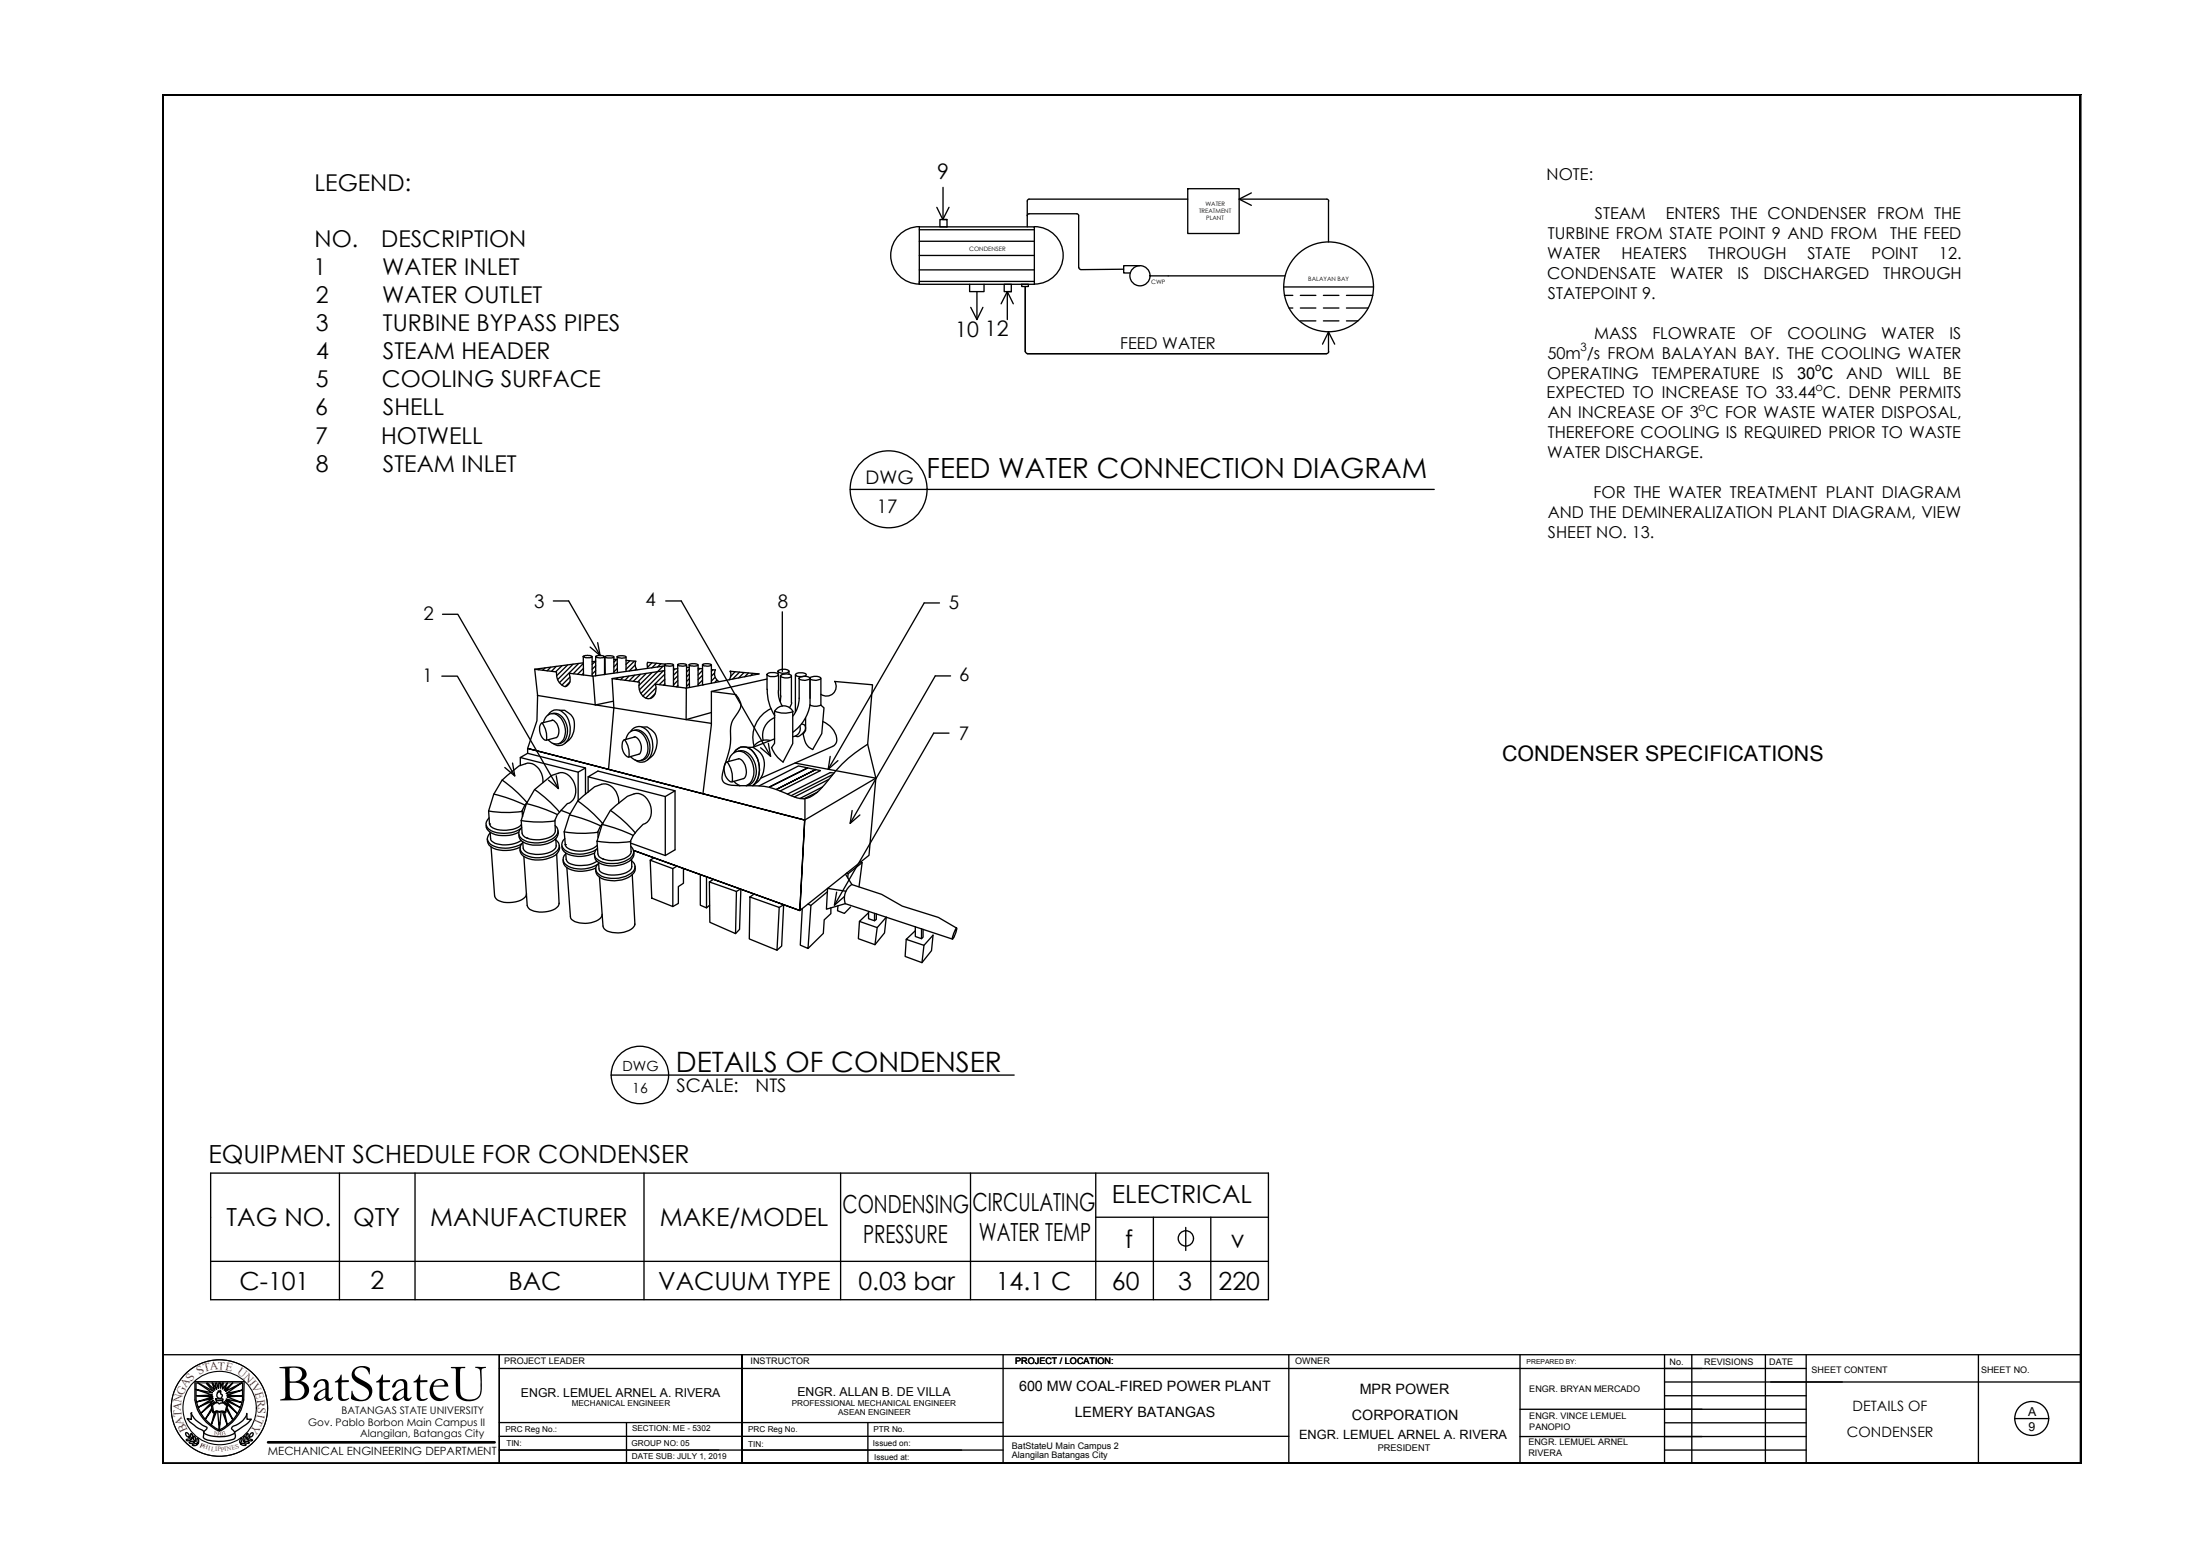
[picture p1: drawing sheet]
<svg xmlns="http://www.w3.org/2000/svg" width="420mm" height="297mm" viewBox="0 0 420 297" stroke-linecap="round" stroke-linejoin="round" font-family="sans-serif">
<!-- layer: WALL -->
<path d="M31 279.4h366.4l-.1-.2zM31.2 279.2h366.1l-366.3 .2zM31 18v261.4l.2-.2zM31 18l.2 .2v261zM31 18l.2 .2 366.2-.2zM31.2 18.2l366.2-.2-.1 .2zM397.4 18l-.1 .2 .1 261.2zM397.3 18.2l.1 261.2-.1-.2z" fill="#000" stroke="#000" stroke-width=".19"/>
<!-- layer: SHEET -->
<g fill="none" stroke="#000" stroke-width=".25">
<path d="M31 258.6h366.4M95.3 258.6v20.8M191.6 258.6v20.8M246.1 258.6v20.8M290.3 258.6v20.8M317.9 258.6v20.8M323.1 258.6v20.8M337.2 258.6v20.8M344.9 258.6v20.8M377.8 258.6v20.8M95.3 261.2h249.6M95.3 276.8h96.3"/>
<path d="M95.3 274.2h150.8M95.3 271.6h96.3M141.7 279.4v-20.8v20.8M165.7 271.6v7.8M290.3 274.2h54.6M290.3 269h54.6M317.9 266.4h27M317.9 263.8h79.5M317.9 276.8h27M317.9 271.6h27M384.7 270.8h6.5"/>
<circle cx="388" cy="270.8" r="3.2"/>
</g>
<!-- layer: 0 -->
<g fill="none" stroke="#000" stroke-width=".25">
<path d="M178.9 39.6l1.2 2.3 1.1-2.3M239 36.8l-2.3 1.2 2.3 1.2M180.1 41.9h.8M185.4 58.7l1.2 2.3 1.1-2.3M186.6 55.7v5.3M191.2 58l1.2-2.3 1.1 2.3M193.1 55.7h-.7v5.3M195.8 54.7v12.4M195.8 67.1l.4 .4M196.2 67.5h57.2M252.6 65.7l1.1-2.3 1.2 2.3M253.7 63.3v3.8"/>
<path d="M253.8 67.1l-.4 .4M36.1 274.3h.1v-.1a.61 .61 0 0 0-.7-.7l-.1 .3a.74 .74 0 0 0 .7 .6M36.1 275.3l.7-.2 .3 .2-.2 .2a.52 .52 0 0 1-.8-.1zM36.5 269.8v1.2l-.7-.2M36.6 269.7a3.8 3.8 0 0 0 2 2.3l.9 .5a.65 .65 0 0 1-.5 .7l-.1 .3a6.3 6.3 0 0 0 5.9 .1v-.3l-.5-.5v-.4a4.6 4.6 0 0 0 2.8-2.4v-.2l.1 1.1 .7 .1a12.5 12.5 0 0 1-3.1 2.4l.2 .7a.64 .64 0 0 1-.7 .7l-1 .2a7 7 0 0 1-4.4-.5l-.1-.2a1 1 0 0 0 .1-1.1 1 1 0 0 0-1-.5l-1.6-1.3-.6-.6h.2M36.6 274.8l-.5 .2h-.4l-.1-.1a.79 .79 0 0 1 .9-.1M36.6 269.7h-.1M36.7 274.6a.72 .72 0 0 1-.2-1 .63 .63 0 0 1 .2 1.1M37.2 263.7v3.6a7.8 7.8 0 0 0 4.7 5.9 7.8 7.8 0 0 0 4.6-5.9l.1-3.6M37.2 275.1a.58 .58 0 0 0-.2-.9v.6l.3 .3M37.4 264a8.8 8.8 0 0 0 1 5.9 7.7 7.7 0 0 0 3.7 3.1M37.7 275.7a.54 .54 0 0 1-.4 .3 .54 .54 0 0 1-.5-.2l.6-.3 .3 .3"/>
<path d="M37.9 275.5v-.2a.52 .52 0 0 0-.2-.7 .75 .75 0 0 0 .2 .9M40.4 268.8l-1.2 2.1 1.3-1.7M40.6 268.2l.5-.4a.6 .6 0 0 1 .8 .2 .91 .91 0 0 1 1.3 .2h.1v.1l-.3 1.3a1.37 1.37 0 0 0-1.3-.1l-.4-.2-.3 .3-.2-.1zM41.2 267v.3a1.4 1.4 0 0 0 1.4 0v-.3h-1.4M41.3 269.5l-.9 2.5 .6-2.3M41.3 267.6v.2l-1 .2 .4 1.6a.41 .41 0 0 0 .6-.1l.7 .1a.78 .78 0 0 1 .9 .1h.2l.4-1.5-.1-.2-.2 .1-.7-.4M41.3 267.3v.4M41.7 265.5l.3 .3 .1-.4v.6l.3 .2 .1 .2-.2 .3a.58 .58 0 0 1-.8 0 .58 .58 0 0 1 .2-.9zM41.8 271.6h.2M41.8 271.7h.2M41.8 272h.2M41.8 271.9h.2"/>
<path d="M42.2 269.5l-.3 3.5-.3-3.4M42.5 267.3v.5M42.5 269.6l.9 2.4-.5-2.3M42.8 267.5l2.6 2.4-2.3-2.6 2.8 1.4-2.7-1.6 3 .7-2.8-1.1 2.9-.2-3-.1 3-1.1-3.1 .7 3-2-3.1 1.6 1.4-1.6-1.7 1.4 .6-1.4-.9 1.2 .1-1.2h-.1l-.4 1v-1h-.3l-.1 1-.3-1-.3 .1 .3 1.1-.8-1.2h-.1l.5 1.4-1.4-1.4-.2 .1 1.4 1.5-3-1.6 2.8 1.9-3.3-.7 3.3 1.1-3.1 .1 3.2 .3-3.2 .9 3.2-.6-2.9 1.7 3-1.4-2.4 2.5 2.6-2.2M43.4 268.7l1.1 2.3-1.3-2M45.9 275.5a.79 .79 0 0 0 .2-1l-.3 .5 .1 .5M46 275.6l.5 .3h.4l.1-.1a.79 .79 0 0 0-1-.1M46.3 264a8.8 8.8 0 0 1-.9 5.9 8.3 8.3 0 0 1-3.7 3.1M46.5 275.1a.83 .83 0 0 0 .3-1l-.3 .4v.6M46.7 275.2h.7l.2 .2a.63 .63 0 0 1-1-.1zM47.2 273.7l.1-.1a.72 .72 0 0 1-.2 1l-.1-.5zM47.2 274.8l.2 .2a.63 .63 0 0 0 .8 0 .79 .79 0 0 0-1-.2"/>
<path d="M47.7 274.3l-.1-.1a.61 .61 0 0 1 .7-.7l.1 .3a.74 .74 0 0 1-.8 .6"/>
</g>
<!-- layer: stair -->
<g fill="none" stroke="#000" stroke-width=".19">
<path d="M37.2 263.7h9.4M37.4 264h8.9"/>
<circle cx="41.9" cy="268.8" r="9.2"/>
</g>
<g fill="none" stroke="#000" stroke-width=".21">
<circle cx="41.9" cy="268.8" r="9.2"/>
<circle cx="41.9" cy="268.8" r="7"/>
</g>
<!-- layer: texts -->
<path d="M51.2 275.3h43.3" fill="none" stroke="#000" stroke-width=".51"/>
<!-- layer: .1 -->
<path d="M141.7 258.6v20.8M119.6 271.6v7.8" fill="none" stroke="#000" stroke-width=".25"/>
<!-- layer: MAIN LINE -->
<g fill="none" stroke="#000" stroke-width=".25">
<path d="M180.1 35.8v6.1M196.5 38h30.3M196.5 38l-.3 .4v4.9M226.8 36h9.9v8.6h-9.9zM236.7 38h16.7l.4 .4M253.7 38.4v7.8M175.6 43.3h21.9v11h-21.9zM175.6 51.5h21.9M175.6 48.8h21.9M175.6 46.1h21.9M175.6 43.9h21.9M175.6 43.3a5.5 5.5 0 0 0-5.5 5.4 5.5 5.5 0 0 0 5.5 5.5"/>
<path d="M179.5 41.9h1.4v1.4h-1.4zM185.2 54.3v1.4h2.7v-1.4M191.8 54.3h1.3v1.4h-1.3zM195.1 54.3h1.3v.4h-1.3zM196.5 40.8h9.1l.4 .4M196.5 40.8l-.3 .4M197.5 53.7h-21.9v.6M197.6 43.3a5.5 5.5 0 0 1 5.4 5.4 5.5 5.5 0 0 1-5.4 5.5M206 41.2v9.9M206.1 51.1l.1 .2 .2 .1M214.6 51.4l-8.2 .1M217.7 50.7h-3.1v1.4h1.3"/>
<path d="M219.6 52.7h25.8M245.2 54.8h17.1M245.3 56.4h1.6M246.2 58.8h.7M248.3 56.4h3M248.3 58.8h3M252.7 56.4h3M252.7 58.8h3M257.1 56.4h5.1M257.1 58.8h4.2M248.3 61.3h3M252.7 61.3h3"/>
<path d="M257.1 61.3h2.2M162.4 93.4h111.5M84.5 117.3h2.9l19.3 33.2M105.7 114.7h2.9l6 10.4M127.1 114.7h3l17.1 29.7M149.4 116.8v11.4M179.4 115.1h-2.9l-18.3 31.8M84.4 129.1h2.9l11 19M102.1 127.8l.6 5-.2 4.8-1.7 5.3v.9M102.1 127.8l4.2 .5a2.49 2.49 0 0 0 1.7 2.8 1.42 1.42 0 0 0 .9-1.8l-.2-.8 4.6 .6 .4 5.5 3.5-.7M102.6 132.8l28.4 4.6 4.9-1.4M103.1 127.6l-.3 .2"/>
<path d="M103.5 138a4.4 4.4 0 0 1 .9 3.3M103.8 138a1.81 1.81 0 0 1 1.3-1.7 1.81 1.81 0 0 1 2 .8 3.4 3.4 0 0 1-.1 4.7 1.87 1.87 0 0 1-2.3-.6M104.1 127.5l-.5 .4M104.7 136.5a1.94 1.94 0 0 1 3.3-.1 4.5 4.5 0 0 1 .1 5.2 1.8 1.8 0 0 1-2.5 .3M105.2 127.4l-.7 .7M105.4 136.2a2.49 2.49 0 0 1 2.8 2.2 3.1 3.1 0 0 1-.7 3.3l-.8 .3M105.6 137.5l-2.1 .5a2.21 2.21 0 0 0 .7 3.3l2.1-.5a2.21 2.21 0 0 0-.8-3.3h-.2M106.2 127.2l-.9 .9M106.9 135.6h.9a3.3 3.3 0 0 1 1.6 4.5 3.3 3.3 0 0 1-1.5 1.8M107.3 127.1l-1.2 1.1M108.4 127l-2.1 2M108.9 129.2l-1.6 1.6"/>
<path d="M108.9 130.2l-.9 .9M109.4 126.8l-2.9 3M110.5 126.7l-3.7 3.6M111.4 126.7l-1.9 1.9M111.4 125.3v3.6M111.4 126.5l-9.3 1.3M111.4 125.3a1.81 1.81 0 0 1 1.7 .1 1.79 1.79 0 0 1-1.7-.1zM111.4 127.6l-1.1 1.1M111.4 128.5l-.3 .3M113.1 125.3v3.7M113.7 126.2l-.6 .6M113.8 127.1l-.7 .7"/>
<path d="M113.8 128l-.7 .7M113.8 128.9l-.1 .1M113.8 125.3v3.7M113.8 126.2l-.7 .1M113.8 125.3l1.1-.2 .5 .2a.38 .38 0 0 1-.5 .3l-.9-.1-.2-.1zM114.1 122.7l.5 2.4-1.9-1.6M115.5 125.4v3.4M115.5 125.3a1.73 1.73 0 0 1 1.7 .1 1.79 1.79 0 0 1-1.7-.1zM115.5 125.4l.1 3.3M117.2 125.4v3.1M117.2 125.9h.7M117.7 125.9l-.5 .5"/>
<path d="M117.9 125.3a1.73 1.73 0 0 1 1.7 .1 1.53 1.53 0 0 1-1.7-.1zM117.9 126.7l-.7 .6M117.9 125.4v3M117.9 127.6l-.7 .7M118 129.4l-.3 .3M119.1 129.2l-.6 .6M119.6 126.1l1.8 .1a1.63 1.63 0 0 0 .3 1.7M119.6 125.4v2.8M120.1 129.1l-.7 .8M120.3 126.2l-.7 .6M120.4 139.7a1.94 1.94 0 0 1 3.4-.1 4.2 4.2 0 0 1-.3 5.6 1.82 1.82 0 0 1-2.2-.1M121.1 126.2l-1.5 1.6"/>
<path d="M121.2 139.4a2.59 2.59 0 0 1 2.8 2.2 2.74 2.74 0 0 1-1.1 3.5l-.5 .1M121.2 128.9l-1 1.1M121.3 127l-1.1 1.1M121.5 127.7l-.2 .2M122.3 128.7l-1.3 1.3M122.6 138.8h1a3.3 3.3 0 0 1 1.6 4.5 3.1 3.1 0 0 1-1.5 1.8M123.4 128.6l-1.6 1.6M124.5 126.5l-.8 .9M124.5 128.4l-2.5 2.5M125.1 132.4l-.9 1M125.3 131.3l-2 2M125.4 126.6l-.9 .9"/>
<path d="M126.2 126.7l-.6 .6M126.6 127.2l-4.5 4.5M126.7 128.1l-4.3 4.3M126.9 126.9a1.73 1.73 0 0 1 1.7 .1 1.53 1.53 0 0 1-1.7-.1zM126.9 128.7l-4.1 4.2M126.9 126.9l.1 3.9M126.9 127.1l-13.6 2M126.9 128l-10 1.5M127 129.7l-1.1 1M127 130.6l-.3 .2M127.1 126.8l-3.4-.4v1.2M128.6 127v4"/>
<path d="M128.9 127.7l-.3 .3M129.4 126.9a1.73 1.73 0 0 1 1.7 .1 1.53 1.53 0 0 1-1.7-.1zM129.4 128.1l-.8 .8M129.4 129l-.8 .8M129.4 129.9l-.8 .9M129.4 126.9l.1 4.2M129.4 127.6l-.8 .2M129.5 130.9l-.3 .2M131.1 127v4.3M131.1 127.4h.5M131.6 126.9a1.73 1.73 0 0 1 1.7 .1 1.53 1.53 0 0 1-1.7-.1zM131.6 127.8l-.5 .5"/>
<path d="M131.6 128.7l-.5 .5M131.6 129.6l-.5 .5M131.6 130.5l-.5 .5M131.6 126.9l.1 4.3M133.3 127v3.9M133.3 127.6l.9 .1M133.6 127.6l-.3 .3M134.2 130.7h.1M134.2 126.9a1.73 1.73 0 0 1 1.7 .1 1.53 1.53 0 0 1-1.7-.1zM134.2 128l-.9 .9M134.2 128.9l-.9 .9M134.2 129.8l-.9 .9"/>
<path d="M134.2 126.9v3.8M135.9 138.1l-4.9-.7 .1-6-5.9-.8a1.97 1.97 0 0 1-1.1 2.8 2.12 2.12 0 0 1-2-2.7v-.5l-5.2-.7 .3 5.6-1 11.8M135.9 127v3.4M135.9 127.8l.7 .1M136.2 127.8l-.3 .3M136.4 128.5l-.5 .6M136.5 129.3l-.6 .7M136.6 127.9a1.71 1.71 0 0 0 .7 2.2M136.9 129.9l-.4 .4M139.4 128.1l5.6 .6-13.9 2.7M139.5 128.1v1l-.2 .7M139.5 128.1v.2"/>
<path d="M140.4 128.2l-.9 1M141.2 128.3l-1.3 1.3M142.1 128.4l-1 1M142.9 128.5l-.7 .7M143.8 128.6l-.4 .4M144.6 128.6l-.1 .1M146.5 128.7l.3-.2 .7-.1a.76 .76 0 0 1 1.1 .5l-.7 .3a1.35 1.35 0 0 1-1.4-.4zM146.5 128.8v2.8M146.5 129.6l-10.6 2.4M146.5 131.6l.3 2.2 .4 1.5 .8 1.3M147.2 135.3a6 6 0 0 0-3.2 7.1M148 137a3.7 3.7 0 0 0-2.2 4.3"/>
<path d="M148 135.7a1.95 1.95 0 0 1 3.4 .2 4.8 4.8 0 0 1-3.5-.1v6.1l-.6 .8M148.6 128.1a1.67 1.67 0 0 1 2.1 0 1.51 1.51 0 0 1-2.1 0v.6M148.7 128.8v4l.2 1 .5 1M149.1 129v3.9M149.1 132.9l-.1 1M149.2 128.9l.7-.2a.98 .98 0 0 1 1.2 .4 1.67 1.67 0 0 1-2-.1zM150.7 128.1v.6M151.1 129v5.2M151.2 134.2l-.4 .9M151.4 135.9v6l-1.9 3.6M151.9 128.8a1.6 1.6 0 0 1 2.1 0 1.76 1.76 0 0 1-2.1 0v7.2M152.6 133.3l-.3 1.8-.9 1.6"/>
<path d="M152.6 129.5v3.8M152.7 129.3l.9-.2a.76 .76 0 0 1 1.1 .5l-1.1 .3a.79 .79 0 0 1-1-.5zM152.8 138.6a1.55 1.55 0 0 1-1.4 2M153.1 138.2a.83 .83 0 0 1 .7 .6 .83 .83 0 0 1-.2 .9l-.4 .4a1.08 1.08 0 0 1-1.3 .4M154.7 134.6a2.48 2.48 0 0 0 2.1 0M154.7 134.6a8.2 8.2 0 0 1-3.3 5.2M154.7 129.5v5.1M154.7 129.3l1-.2a.76 .76 0 0 1 1 .5l-1 .3a.79 .79 0 0 1-1-.5zM156.8 129.5v5.1l.6 .5-.5 4.9-1.7 3.1a2.71 2.71 0 0 1-1.6-2l-.2-.9 .5-.8v-2.4M157.2 137.8a3.8 3.8 0 0 1 2.5 3.9l-.4 .6-.3 .2-13.7 6M159.4 130.1l7.2 .6-.9 11.4 1.6 6.4-1.3 14.8-13.2 10.5M159.4 130.1a1.84 1.84 0 0 1-.3 2.3 1.84 1.84 0 0 1-2.3 .1"/>
<path d="M181.2 140h-2.9l-18.9 32.8M181.5 129h-2.9l-16.2 28.2M92.9 157.6a2.04 2.04 0 0 0 1.7 1.7l1.3 .2a5.8 5.8 0 0 0 3.2-.6M93.3 154.8a20.9 20.9 0 0 0 6.5 .1M93.4 156.1a1.51 1.51 0 0 0-.5 1.7 1.51 1.51 0 0 0 1.4 1 6.4 6.4 0 0 0 5.1-.6M93.5 157.3h.1M93.5 157.2a1.96 1.96 0 0 0 2 1.3 4.7 4.7 0 0 0 4.1-1.1M93.6 159a1.36 1.36 0 0 0-.5 1.4 1.36 1.36 0 0 0 1 1 6.1 6.1 0 0 0 5.5-.3M93.6 158.9l.1 1.2a1.84 1.84 0 0 0 1.8 1.1 5.8 5.8 0 0 0 4-.8M94.3 151.6a29.5 29.5 0 0 1 5.9 2.1M95.9 148.9a25.1 25.1 0 0 1 4.7 4.3M97.9 145.7l.4 2.4-1.9-1.6"/>
<path d="M99.4 144.6v1.5M99.6 156.6a20.9 20.9 0 0 0 6.4 .1M99.8 155.8h.1M100.5 153.4a29.5 29.5 0 0 1 6 2.1M100.6 160h.1M100.7 153.1l-1 1.7 .1 1.1M100.8 142.9l52.9 13.6-.9 17.3-31.8-11.5 31.8 11.5 .9-17.3zM102.1 150.7l3.2-2.7a2.97 2.97 0 0 1 2.6-.4 3.5 3.5 0 0 1 1.2 5.4l-.8 .4-1.9 2.1-.4 1.1 .1 2a1.99 1.99 0 0 1-1.9 1.5 5 5 0 0 1-4.2-.5l-.3-.6-.2-2.4 1-3.1zM102.1 150.7a25.1 25.1 0 0 1 4.8 4.3M103.7 149.4a3.3 3.3 0 0 0-2.9-3.7l-1.7 .5-3.2 2.8-1.6 2.6-1 3.2 .2 2.5M106 157.6a1.34 1.34 0 0 1-.1 2.3 5.8 5.8 0 0 1-6.2 .3 1.36 1.36 0 0 1-.1-2.3M106.2 148.1l.5 2.4-2-1.6"/>
<path d="M106.6 158.6v.5M106.6 159a2.44 2.44 0 0 1-2 2 5.6 5.6 0 0 1-5.1-.5l-.4-.7v-.5M107.1 154.7l1.8 .7M107.8 158.8l.2 2.4M107.8 158.8a20.9 20.9 0 0 0 6.4 .1M108.8 155.6a29.5 29.5 0 0 1 5.9 2.1M110.3 152.9a25.1 25.1 0 0 1 4.8 4.3M110.4 147.4l-11-2.8 1.4-.8 11 2.8v5M111.8 146.6l-1.4 .8v5.6M112.3 148.3l1.9-1.1 14.7 3.8v11.2l-1.8 1.1v-11.2zM112.3 148.3v2.9M114.2 159.8h.1"/>
<path d="M114.8 149.7a2.79 2.79 0 0 1 3.3 2.5l.1 1.1M114.9 149.7l-1.3 .5-3.3 2.7-1.5 2.7-1 3.2M115 157.4a29.5 29.5 0 0 1 5.9 2.1M115.2 157.1l-.5 .6-.5 1.1v1M116.6 154.7a25.1 25.1 0 0 1 4.7 4.3M119.3 141.2a4.4 4.4 0 0 1 .8 3.3M119.5 141.1a1.79 1.79 0 0 1 1.4-1.7 1.79 1.79 0 0 1 2 .9 3.4 3.4 0 0 1-.1 4.7 1.79 1.79 0 0 1-2.4-.6M121.1 140.7h.1a2.16 2.16 0 0 1 .8 3.3l-1.9 .5M121.3 140.7l-2.1 .5a2.26 2.26 0 0 0 .9 3.3M128.9 151l-1.8 1.1M138.5 145.7l.3-.2 2.3-.7a2.66 2.66 0 0 1 1 3.8l-2.3 .7a1.96 1.96 0 0 1-1.5-2.1v-.9zM138.9 145.4l.7 1.6 .3 1.1-.1 1.1"/>
<path d="M140.1 149.1l1.2 .9M140.2 143.7a2.18 2.18 0 0 1 3.7-.1 4.8 4.8 0 0 1-.1 6.4M141 143.4a2.93 2.93 0 0 1 3.2 2.5 3.2 3.2 0 0 1-1.3 4l-.4 .1a3.2 3.2 0 0 0 1.3-3.9 3.4 3.4 0 0 0-2.7-2.7 2.2 2.2 0 0 0-1.9 2M141.2 149.9v.1M142.7 142.7h1.1a3.7 3.7 0 0 1 2 4.6 4.1 4.1 0 0 1-1.9 2.6M145 150l7.5-3.8 4.2 .9-7.7 3.9M145.3 142.7l1.9 1.7M146.7 141.9l.5 2.5M147.1 141.4a2.94 2.94 0 0 0-3.2 1.2M147.4 142.7l.8 1.6 1.4 1.2M147.9 141.1l-4.1 1.6M151.8 145.7l15.5 2.8-13.6 8"/>
<path d="M153.7 152.5v4M154.2 146.6l-7.3 3.7 7.3-3.7M155.8 146.9l-7.5 3.8 7.5-3.8M156.1 151.2l-2.5 1.3M157.1 150.2l-4.3 2.2M158.3 148.8l-6.6 3.3M158.6 144.4l-.4 2.5 1.8-1.7M159 147.9l-7.9 4M159.3 147.6l-.7-.1-8.2 4.1M162.7 154.7l-.3 2.5 1.8-1.6M165.7 142.1a26.8 26.8 0 0 0-8.2 7.7l-1.1 1.2a3.9 3.9 0 0 1-4.9 1.1 17.3 17.3 0 0 0-9.4-2.1h-.9a5.4 5.4 0 0 1-2.9-.6l-.4-.8 .2-1.6a17.3 17.3 0 0 0 1.4-8.2 5.2 5.2 0 0 1 1.4-2.8 2.12 2.12 0 0 0 .1-2.7l-.5-.7-4.6-.6v6.3l-1.6 13.2M93.1 160.2v.4"/>
<path d="M93.1 160.6a2.31 2.31 0 0 0 2.2 1.7h.7a6.3 6.3 0 0 0 3.3-.6M93.8 161.7l.7 9.3a2.54 2.54 0 0 0 2.8 1.3 3.4 3.4 0 0 0 3.2-1.4l.1-.3M99.3 162v.4M99.8 160.7l.1 1.2a1.84 1.84 0 0 0 1.8 1.1 5.2 5.2 0 0 0 4.4-1l.1-.5M100 163.5l.7 9.3a1.74 1.74 0 0 0 1.8 1.2 4.8 4.8 0 0 0 4.1-1l.2-.6M106 160.2a1.39 1.39 0 0 1 .8 1.3 1.39 1.39 0 0 1-.7 1.2 5.5 5.5 0 0 1-6.5 0 1.3 1.3 0 0 1 .2-1.9M106.1 160.1l.1 1.4M106.3 163l.5 9.5M106.8 161.4l.1 .5M106.9 161.8a2.26 2.26 0 0 1-2 2 5.3 5.3 0 0 1-5.3-.7l-.3-.7M107.3 161.5a1.85 1.85 0 0 0 1.8 1.8 6.4 6.4 0 0 0 4.5-.4M107.5 164.1l.1 .5"/>
<path d="M107.6 164.5a2.31 2.31 0 0 0 2.2 1.7 7.2 7.2 0 0 0 4-.5M107.9 160.1a1.35 1.35 0 0 0-.6 1.3 1.35 1.35 0 0 0 1 1.1 5.9 5.9 0 0 0 5.5-.3M107.9 161.2a2.11 2.11 0 0 0 2.1 1.2 5.3 5.3 0 0 0 4.1-1M108 161.2h.1M108 163a1.39 1.39 0 0 0 .6 2.4 6 6 0 0 0 5.5-.3M108 162.9l.1 1.2M108.1 164a1.79 1.79 0 0 0 1.9 1.2 5.7 5.7 0 0 0 4-.8M108.3 165.7l.6 9.3a1.83 1.83 0 0 0 1.8 1.2 4.6 4.6 0 0 0 4.1-1.1l.2-.6M114 160.6a20.9 20.9 0 0 0 6.5 0M114.5 167.4l.7 9.4a1.83 1.83 0 0 0 1.7 1.2 4.3 4.3 0 0 0 4.3-1.3v-.3M115.1 164h.1M120.5 164.2a1.49 1.49 0 0 1 .7 1.6 1.49 1.49 0 0 1-1.2 1.2 5.9 5.9 0 0 1-5.6 0 1.26 1.26 0 0 1-.1-2.2"/>
<path d="M120.5 161l6.6 2.3M120.5 161.6a1.34 1.34 0 0 1-.1 2.2 6 6 0 0 1-6.2 .3 1.27 1.27 0 0 1-.1-2.2M120.5 162.6a2.08 2.08 0 0 1-1.8 1.5 5.1 5.1 0 0 1-4.3-.5l-.2-.6-.2-2.4 1-3.2 1.6-2.7 3.2-2.7a2.81 2.81 0 0 1 3-.2 3.6 3.6 0 0 1 .8 5.2l-.8 .4-1.9 2.1-.5 1.1 .1 2M120.6 164l.1 1.4a1.85 1.85 0 0 1-1.7 1.4 5.5 5.5 0 0 1-4.4-.4l-.2-.3-.1-1.5M120.7 167l.6 9.5M121 162.9a2.32 2.32 0 0 1-2 2.1 5.5 5.5 0 0 1-5-.6l-.3-.3-.1-.8M121 162.6v.4M121.3 165.8a2.38 2.38 0 0 1-1.9 2 5.9 5.9 0 0 1-5-.4 1.5 1.5 0 0 1-.6-1.5M121.3 165.4v.5M124.2 164.2l4.3 1.6v7.3l-4-1.6zM124.9 163.7l-.7 .5M129.3 165.4l-.8 .4"/>
<path d="M130.5 165.8v2.8l-.9 .6v3.3l-1.1 .6M133.7 167v5.8l1.2 .5v-5.9M135.5 172.8l-.6 .5M136.2 167.9l-.7 .5 5.1 1.8-.1 8-4.9-2.1-.1-7.7M141.4 169.7l-.8 .5M141.5 169.8l-.3 7.6-.7 .8M143.2 171.2l5.6 2-.4 8.2-5.3-2.2zM144 170.7l-.8 .5M148.8 173.2l.9-.5-.4 7.9-.9 .8M154.3 172.6l.6 .2-.6 8.3-1.5-.7 .4-7M158 170.2l-3.1 2.6M158.7 173.3v1.1l-1.3 1.2-.2 2.6-2.9 2.9"/>
<path d="M159.8 170.3l-.4 2.5 1.9-1.6M160 172.9l-.1 1 1.4 .5 1.1-1.3M161.4 172.5l20.5 6.8M161.5 166.9l1.2 2 5.7 1.8 3.9 2.3 6.9 2.1 3.5 2.1M161.6 170.1l-3.6-.5-.2 4 3.6-1.1M162 166.8l-.1 .8M162.7 168.8a3.2 3.2 0 0 0-1.3 3.7M164.4 164.5l.2 .2-2.6 2.1-.3-.1M164.6 164.7l-.5 4.6M165.9 174.2l-1.8 1.7 3.4 1.2 1.8-2-.4 3-1.8 2.2-3.2-1.1 .2-3.3M165.9 174v1.4l1.1 .4v-1.4M167.4 174.5v1l-.4 .3"/>
<path d="M167.5 177.1l-.4 3.2M174.8 177.7l-1.7 1.6 3.4 1.2 1.7-2-.3 3-1.8 2.3-3.2-1.2 .2-3.3M174.8 176.9v1.9l1.2 .4v-1.9M176.3 177.4v1.5l-.3 .3M182.6 177.2h.1a4 4 0 0 1-.8 2.1l.1-.6zM176.5 180.5l-.4 3.3M116.7 205.2h77M40.2 223.9h202v24.2h-202zM64.8 223.9v24.2M79.3 223.9v24.2M123 223.9v24.2M160.5 223.9v24.2"/>
<path d="M185.3 223.9v24.2M209.3 223.9v24.2M209.3 232.4h32.9M220.3 232.4v15.7M226.5 234.3v4.4M231.2 232.4v15.7M40.2 240.8h202"/>
<circle cx="217.7" cy="52.6" r="1.93"/>
<circle cx="253.7" cy="54.8" r="8.6"/>
<circle cx="169.7" cy="93.4" r="7.3"/>
<circle cx="122.2" cy="205.2" r="5.5"/>
<circle cx="226.5" cy="236.4" r="1.46"/>
</g>
<text font-size="10.2" x="53.2" y="267.3">BatStateU</text>
<text font-size="5.4" x="129.1" y="204.6">DETAILS OF CONDENSER</text>
<text font-size="5.3" x="177" y="91.2">FEED WATER CONNECTION DIAGRAM</text>
<g font-size="4.8">
<text x="39.8" y="222">EQUIPMENT SCHEDULE FOR CONDENSER</text>
<text x="126" y="234">MAKE/MODEL</text>
<text x="160.9" y="231.5">CONDENSING</text>
<text x="185.7" y="231.2">CIRCULATING</text>
<text x="212.4" y="229.7">ELECTRICAL</text>
<text x="43.3" y="234.1">TAG NO.</text>
<text x="67.5" y="234.1">QTY</text>
<text x="82.1" y="234.1">MANUFACTURER</text>
<text x="164.9" y="237.2">PRESSURE</text>
<text x="186.9" y="236.9">WATER TEMP</text>
<text x="214.9" y="238.3">f</text>
<text x="235.1" y="238.2">v</text>
<text x="45.7" y="246.2">C-101</text>
<text x="70.8" y="246.1">2</text>
<text x="97.1" y="246.2">BAC</text>
<text x="125.7" y="246.2">VACUUM TYPE</text>
<text x="163.9" y="246.2">0.03 bar</text>
<text x="190.2" y="246.2">14.1 C</text>
<text x="212.4" y="246.2">60</text>
<text x="225" y="246.2">3</text>
<text x="232.7" y="246.2">220</text>
</g>
<g font-size="4.4">
<text x="60.1" y="36.4">LEGEND:</text>
<text x="60.1" y="47.1">NO.</text>
<text x="72.8" y="47.1">DESCRIPTION</text>
<text x="59.9" y="52.4">1</text>
<text x="73" y="52.4">WATER INLET</text>
<text x="60.3" y="57.8">2</text>
<text x="73" y="57.8">WATER OUTLET</text>
<text x="60.3" y="63.2">3</text>
<text x="73.1" y="63.2">TURBINE BYPASS PIPES</text>
<text x="60.4" y="68.5">4</text>
<text x="73.1" y="68.5">STEAM HEADER</text>
<text x="60.3" y="73.9">5</text>
<text x="73" y="73.9">COOLING SURFACE</text>
<text x="60.2" y="79.3">6</text>
<text x="73.1" y="79.3">SHELL</text>
<text x="60.2" y="84.7">7</text>
<text x="72.8" y="84.7">HOTWELL</text>
<text x="60.3" y="90">8</text>
<text x="73.1" y="90">STEAM INLET</text>
</g>
<g font-size="4.1">
<text x="179" y="34.2">9</text>
<text x="182.4" y="64.4">10</text>
<text x="188.1" y="64.2">12</text>
<text x="286.9" y="145.2">CONDENSER SPECIFICATIONS</text>
</g>
<g font-size="3.6">
<text x="165.3" y="92.4">DWG</text>
<text x="167.4" y="97.9">17</text>
<text x="80.9" y="118.3">2</text>
<text x="102" y="116.1">3</text>
<text x="123.3" y="115.7">4</text>
<text x="148.5" y="116.1">8</text>
<text x="181.2" y="116.3">5</text>
<text x="80.7" y="130.3">1</text>
<text x="183.2" y="130.1">6</text>
<text x="183.1" y="141.2">7</text>
<text x="129.2" y="208.5">SCALE:</text>
<text x="144.3" y="208.5">NTS</text>
</g>
<g font-size="3.1">
<text x="295.4" y="34.3">NOTE:</text>
<text x="304.6" y="41.8">STEAM</text>
<text x="318.1" y="41.8">ENTERS THE CONDENSER FROM THE</text>
<text x="295.6" y="45.6">TURBINE FROM STATE POINT 9 AND FROM</text>
<text x="361" y="45.6">THE FEED</text>
<text x="295.5" y="49.4">WATER</text>
<text x="295.5" y="53.3">CONDENSATE</text>
<text x="309.7" y="49.4">HEATERS</text>
<text x="319" y="53.3">WATER</text>
<text x="326.2" y="49.4">THROUGH</text>
<text x="331.8" y="53.3">IS</text>
<text x="336.8" y="53.3">DISCHARGED</text>
<text x="345.2" y="49.4">STATE</text>
<text x="357.4" y="49.4">POINT</text>
<text x="359.7" y="53.3">THROUGH</text>
<text x="370.3" y="49.4">12.</text>
<text x="295.6" y="57.1">STATEPOINT 9.</text>
<text x="304.5" y="64.6">MASS</text>
<text x="315.6" y="64.6">FLOWRATE</text>
<text x="334.3" y="64.6">OF</text>
<text x="341.3" y="64.6">COOLING</text>
<text x="359.3" y="64.6">WATER</text>
<text x="372.3" y="64.6">IS</text>
<text x="213.9" y="66.6">FEED WATER</text>
<text x="295.5" y="68.5">50m /s FROM BALAYAN BAY. THE COOLING WATER</text>
<text x="295.4" y="76.1">EXPECTED TO INCREASE TO 33.44 C. DENR PERMITS</text>
<text x="295.5" y="72.3">OPERATING</text>
<text x="315.5" y="72.3">TEMPERATURE</text>
<text x="338.5" y="72.3">IS</text>
<text x="343.2" y="72.3">30 C</text>
<text x="352.6" y="72.3">AND</text>
<text x="362" y="72.3">WILL</text>
<text x="371.1" y="72.3">BE</text>
<text x="295.6" y="79.9">AN INCREASE OF 3 C FOR WASTE WATER DISPOSAL,</text>
<text x="295.6" y="83.7">THEREFORE COOLING IS REQUIRED PRIOR TO WASTE</text>
<text x="295.5" y="87.5">WATER DISCHARGE.</text>
<text x="304.3" y="95">FOR THE WATER TREATMENT PLANT DIAGRAM</text>
<text x="295.6" y="98.8">AND THE DEMINERALIZATION PLANT DIAGRAM, VIEW</text>
<text x="295.6" y="102.7">SHEET NO. 13.</text>
</g>
<g font-size="2.7">
<text x="118.9" y="204.5">DWG</text>
<text x="120.7" y="208.6">16</text>
<text x="194.6" y="265.5">600 MW COAL-FIRED POWER PLANT</text>
<text x="259.7" y="266.1">MPR POWER</text>
<text x="353.8" y="269.3">DETAILS OF</text>
<text x="205.2" y="270.5">LEMERY BATANGAS</text>
<text x="258.2" y="271.1">CORPORATION</text>
<text x="352.7" y="274.3">CONDENSER</text>
</g>
<g font-size="2.4">
<text x="248.1" y="274.8">ENGR. LEMUEL ARNEL A. RIVERA</text>
<text x="387.3" y="270.3">A</text>
<text x="387.4" y="273.2">9</text>
</g>
<g font-size="2.3" fill="#f00">
<text x="36.6" y="263.8" transform="rotate(-56 36.6 263.8)">S</text>
<text x="38.1" y="262.6" transform="rotate(-33 38.1 262.6)">S</text>
<text x="39" y="262" transform="rotate(-14 39 262)">T</text>
<text x="40.1" y="261.6" transform="rotate(-6 40.1 261.6)">A</text>
<text x="41.5" y="261.5" transform="rotate(3 41.5 261.5)">T</text>
<text x="42.9" y="261.5" transform="rotate(12 42.9 261.5)">E</text>
<text x="45.2" y="262.1" transform="rotate(37 45.2 262.1)">U</text>
<text x="46.4" y="263" transform="rotate(46 46.4 263)">N</text>
<text x="34.5" y="269.5" transform="rotate(-86 34.5 269.5)">A</text>
<text x="34.6" y="267.9" transform="rotate(-78 34.6 267.9)">N</text>
<text x="35" y="266.4" transform="rotate(-65 35 266.4)">G</text>
<text x="35.5" y="265" transform="rotate(-57 35.5 265)">A</text>
<text x="47.5" y="264.1" transform="rotate(52 47.5 264.1)">I</text>
<text x="47.9" y="264.6" transform="rotate(61 47.9 264.6)">V</text>
<text x="48.7" y="265.9" transform="rotate(74 48.7 265.9)">E</text>
<text x="49" y="267.3" transform="rotate(84 49 267.3)">R</text>
<text x="49.1" y="270" transform="rotate(100 49.1 270)">I</text>
<text x="49.2" y="268.7" transform="rotate(94 49.2 268.7)">S</text>
<text x="34.7" y="270.6" transform="rotate(-94 34.7 270.6)">T</text>
<text x="35.2" y="271.8" transform="rotate(-110 35.2 271.8)">A</text>
<text x="35.9" y="273" transform="rotate(-114 35.9 273)">B</text>
<text x="48.5" y="271.9" transform="rotate(122 48.5 271.9)">Y</text>
<text x="49" y="270.6" transform="rotate(115 49 270.6)">T</text>
</g>
<g font-size="2.3">
<text x="99.5" y="266.7">ENGR. LEMUEL ARNEL A. RIVERA</text>
<text x="152.3" y="266.5">ENGR. ALLAN B. DE VILLA</text>
</g>
<g font-size="2.2">
<text x="301.9" y="67.1">3</text>
<text x="346.6" y="70.9">o</text>
<text x="346.7" y="74.7">o</text>
<text x="324.3" y="78.5">o</text>
<text x="51.2" y="277.7">MECHANICAL ENGINEERING DEPARTMENT</text>
</g>
<g font-size="2">
<text x="65.2" y="270">BATANGAS STATE UNIVERSITY</text>
<text x="58.9" y="272.2">Gov. Pablo Borbon Main Campus II</text>
<text x="68.8" y="274.4">Alangilan, Batangas City</text>
</g>
<text font-size="1.8" x="263.1" y="277">PRESIDENT</text>
<g font-size="1.7">
<text x="96.3" y="260.4">PROJECT LEADER</text>
<text x="143.4" y="260.5">INSTRUCTOR</text>
<text x="193.9" y="260.5">PROJECT / LOCATION:</text>
<text x="247.4" y="260.5">OWNER</text>
<text x="318.9" y="260.5">No.</text>
<text x="325.5" y="260.5">REVISIONS</text>
<text x="337.9" y="260.5">DATE</text>
<text x="346" y="262.2">SHEET CONTENT</text>
<text x="378.3" y="262.2">SHEET NO.</text>
<text x="292.1" y="265.8">ENGR. BRYAN MERCADO</text>
<text x="291.9" y="275.9">ENGR. LEMUEL ARNEL</text>
<text x="292.1" y="271">ENGR. VINCE LEMUEL</text>
<text x="292.1" y="273">PANOPIO</text>
<text x="193.3" y="276.6">BatStateU Main Campus 2</text>
<text x="193.3" y="278.3">Alangilan Batangas City</text>
<text x="291.9" y="278">RIVERA</text>
</g>
<g font-size="1.6">
<text x="109.2" y="268.4">MECHANICAL ENGINEER</text>
<text x="151.2" y="268.5">PROFESSIONAL MECHANICAL ENGINEER</text>
<text x="96.5" y="273.4">PRC Reg No.:</text>
<text x="96.7" y="276">TIN:</text>
<text x="120.6" y="276">GROUP NO: 05</text>
<text x="120.7" y="273.3">SECTION: ME - 5302</text>
<text x="142.9" y="273.4">PRC Reg No.</text>
<text x="160.1" y="270">ASEAN ENGINEER</text>
<text x="166.8" y="273.3">PTR No.</text>
<text x="120.7" y="278.6">DATE SUB: JULY 1, 2019</text>
<text x="142.9" y="276.1">TIN:</text>
<text x="166.7" y="276.1">Issued on:</text>
<text x="166.9" y="278.7">Issued at:</text>
</g>
<text font-size="1.3" x="291.6" y="260.4">PREPARED BY:</text>
<g font-size="1.3" fill="#f00">
<text x="40.7" y="274" transform="rotate(8 40.7 274)">1</text>
<text x="41.3" y="274.1">90</text>
<text x="42.6" y="274.1" transform="rotate(-11 42.6 274.1)">3</text>
<text x="38.1" y="276.1" transform="rotate(25 38.1 276.1)">P</text>
<text x="38.7" y="276.5" transform="rotate(16 38.7 276.5)">H</text>
<text x="39.7" y="276.8" transform="rotate(11 39.7 276.8)">I</text>
<text x="40.3" y="276.9" transform="rotate(9 40.3 276.9)">L</text>
<text x="41.1" y="277">IP</text>
<text x="42.2" y="277.1" transform="rotate(-7 42.2 277.1)">P</text>
<text x="42.9" y="277.1" transform="rotate(-6 42.9 277.1)">I</text>
<text x="43.4" y="277" transform="rotate(-13 43.4 277)">N</text>
<text x="44.3" y="276.8" transform="rotate(-16 44.3 276.8)">E</text>
<text x="45" y="276.6" transform="rotate(-14 45 276.6)">S</text>
</g>
<g font-size="1.1">
<text x="229" y="40.6">TREATMENT</text>
<text x="230.2" y="39.2">WATER</text>
<text x="230.3" y="42">PLANT</text>
<text x="185.1" y="47.9">CONDENSER</text>
<text x="249.9" y="53.7">BALAYAN BAY</text>
<text x="219.9" y="54.3">CWP</text>
</g>
</svg>
